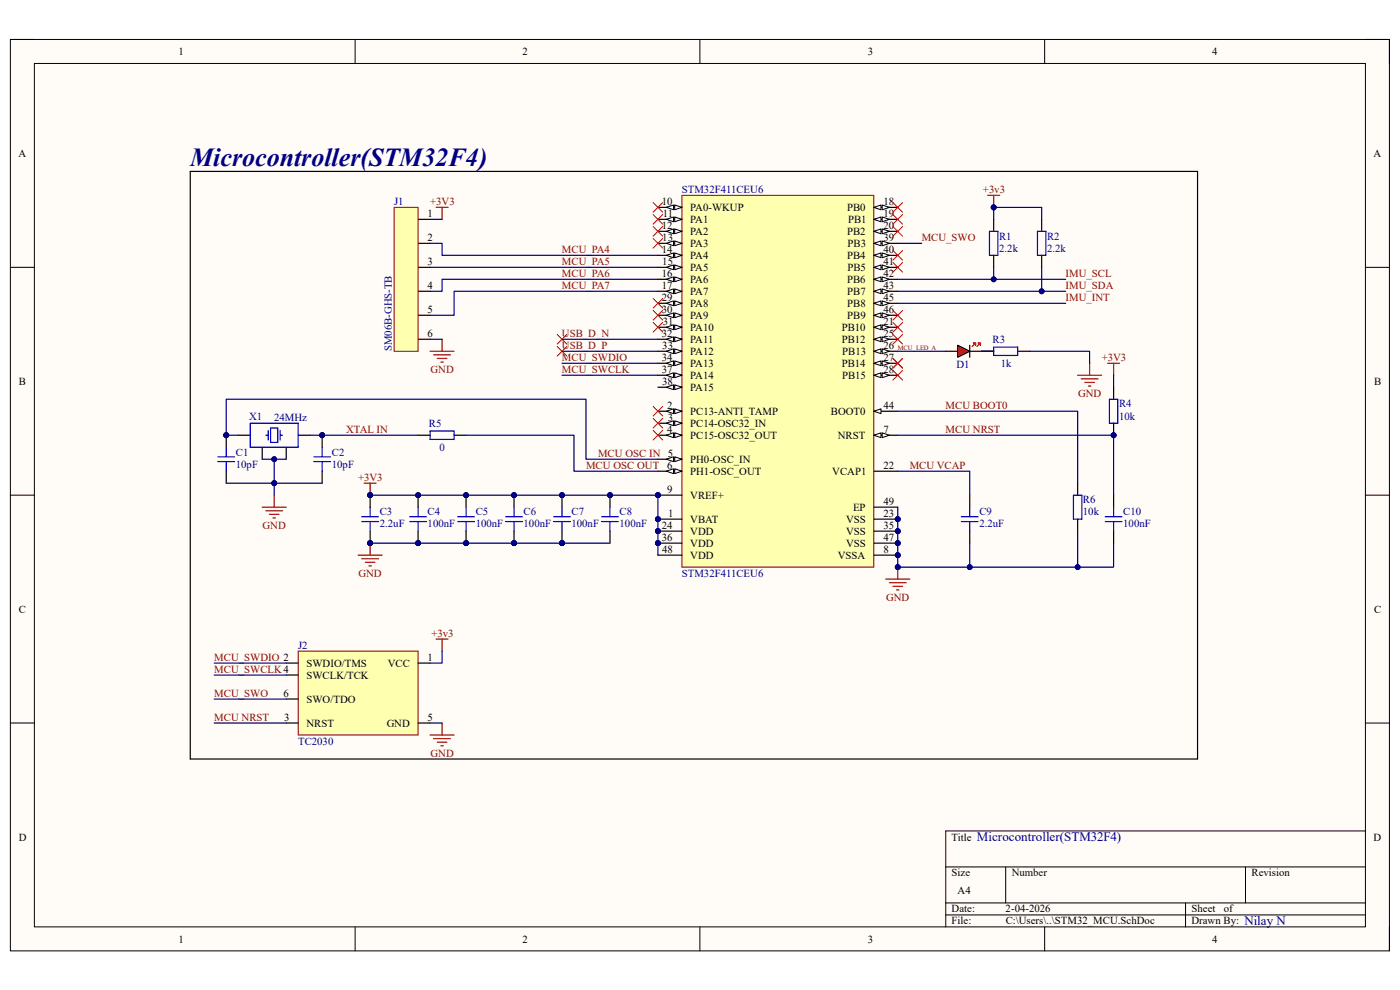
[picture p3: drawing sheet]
<svg xmlns="http://www.w3.org/2000/svg" width="297mm" height="210mm" viewBox="0 0 297 210" stroke-linecap="round" stroke-linejoin="round" font-family="sans-serif">
<path d="M2.2 8.4h292.6v193.3h-292.6z" fill-rule="evenodd" fill="#fffcf8"/>
<path d="M2.2 8.4h292.6v193.3h-292.6z" fill="none" stroke="#000" stroke-width=".21"/>
<path d="M7.3 13.5h282.4v183.1h-282.4z" fill-rule="evenodd" fill="#fffcf8"/>
<g fill="none" stroke="#000" stroke-width=".21">
<path d="M2.2 8.4h5.1M7.3 13.5h282.4v183.1h-282.4zM75.3 8.4v5.1M148.5 8.4v5.1M221.6 8.4v5.1M289.7 8.4h5.1v5.1M2.2 56.7h5.1M289.7 56.7h5.1M2.2 105h5.1M289.7 105.1h5.1M2.2 153.4h5.1M289.7 153.4h5.1"/>
<path d="M289.7 176.3h-89.1v20.3M75.3 196.6v5.1M148.5 196.6v5.1M200.6 183.9h89.1M200.6 191.5h89.1M200.6 194.1h89.1M213.4 183.9v7.6M221.6 196.6v5.1M251.5 191.5v5.1M264.2 183.9v7.6M294.8 196.6v5.1"/>
</g>
<circle cx="139.6" cy="110.1" r=".51" fill="#000080"/>
<circle cx="139.6" cy="110.1" r=".51" fill="none" stroke="#000080" stroke-width=".21"/>
<circle cx="190.5" cy="117.8" r=".51" fill="#000080"/>
<circle cx="190.5" cy="117.8" r=".51" fill="none" stroke="#000080" stroke-width=".21"/>
<circle cx="139.6" cy="105" r=".51" fill="#000080"/>
<circle cx="139.6" cy="105" r=".51" fill="none" stroke="#000080" stroke-width=".21"/>
<circle cx="190.5" cy="110.1" r=".51" fill="#000080"/>
<circle cx="190.5" cy="110.1" r=".51" fill="none" stroke="#000080" stroke-width=".21"/>
<circle cx="139.6" cy="112.7" r=".51" fill="#000080"/>
<circle cx="139.6" cy="112.7" r=".51" fill="none" stroke="#000080" stroke-width=".21"/>
<circle cx="190.5" cy="112.7" r=".51" fill="#000080"/>
<circle cx="190.5" cy="112.7" r=".51" fill="none" stroke="#000080" stroke-width=".21"/>
<circle cx="139.6" cy="115.2" r=".51" fill="#000080"/>
<circle cx="139.6" cy="115.2" r=".51" fill="none" stroke="#000080" stroke-width=".21"/>
<circle cx="190.5" cy="115.2" r=".51" fill="#000080"/>
<circle cx="190.5" cy="115.2" r=".51" fill="none" stroke="#000080" stroke-width=".21"/>
<path d="M144.7 41.4h40.7v78.9h-40.7z" fill-rule="evenodd" fill="#ffffb0"/>
<path d="M144.7 41.4h40.7v78.9h-40.7z" fill="none" stroke="#800000" stroke-width=".21"/>
<path d="M139.6 110.1h5.1" fill="none" stroke="#000" stroke-width=".25"/>
<circle cx="139.6" cy="110.1" r=".51" fill="#000080"/>
<circle cx="139.6" cy="110.1" r=".51" fill="none" stroke="#000080" stroke-width=".21"/>
<path d="M139.6 87.2h5.1" fill="none" stroke="#000" stroke-width=".25"/>
<path d="M143.1 86.7l1.6 .5-1.6 .5z" fill="#f8fcff"/>
<path d="M143.1 86.7l1.6 .5-1.6 .5z" fill="none" stroke="#000" stroke-width=".21"/>
<path d="M141.4 87.2l1.5-.5v1z" fill="#f8fcff"/>
<path d="M141.4 87.2l1.5-.5v1z" fill="none" stroke="#000" stroke-width=".21"/>
<path d="M139.6 89.8h5.1" fill="none" stroke="#000" stroke-width=".25"/>
<path d="M143.1 89.3l1.6 .5-1.6 .5z" fill="#f8fcff"/>
<path d="M143.1 89.3l1.6 .5-1.6 .5z" fill="none" stroke="#000" stroke-width=".21"/>
<path d="M141.4 89.8l1.5-.5v1z" fill="#f8fcff"/>
<path d="M141.4 89.8l1.5-.5v1z" fill="none" stroke="#000" stroke-width=".21"/>
<path d="M139.6 92.3h5.1" fill="none" stroke="#000" stroke-width=".25"/>
<path d="M143.1 91.8l1.6 .5-1.6 .5z" fill="#f8fcff"/>
<path d="M143.1 91.8l1.6 .5-1.6 .5z" fill="none" stroke="#000" stroke-width=".21"/>
<path d="M141.4 92.3l1.5-.5v1z" fill="#f8fcff"/>
<path d="M141.4 92.3l1.5-.5v1z" fill="none" stroke="#000" stroke-width=".21"/>
<path d="M139.6 97.4h5.1" fill="none" stroke="#000" stroke-width=".25"/>
<path d="M143.1 96.9l1.6 .5-1.6 .5z" fill="#f8fcff"/>
<path d="M143.1 96.9l1.6 .5-1.6 .5z" fill="none" stroke="#000" stroke-width=".21"/>
<path d="M141.4 97.4l1.5-.5v1z" fill="#f8fcff"/>
<path d="M141.4 97.4l1.5-.5v1z" fill="none" stroke="#000" stroke-width=".21"/>
<path d="M139.6 100h5.1" fill="none" stroke="#000" stroke-width=".25"/>
<path d="M143.1 99.4l1.6 .6-1.6 .5z" fill="#f8fcff"/>
<path d="M143.1 99.4l1.6 .6-1.6 .5z" fill="none" stroke="#000" stroke-width=".21"/>
<path d="M141.4 100l1.5-.6v1.1z" fill="#f8fcff"/>
<path d="M141.4 100l1.5-.6v1.1z" fill="none" stroke="#000" stroke-width=".21"/>
<path d="M185.4 92.3h5.1" fill="none" stroke="#000" stroke-width=".25"/>
<path d="M185.4 92.3l1.5-.5v1z" fill="#f8fcff"/>
<path d="M185.4 92.3l1.5-.5v1z" fill="none" stroke="#000" stroke-width=".21"/>
<path d="M187.2 91.8l1.5 .5-1.5 .5z" fill="#f8fcff"/>
<path d="M187.2 91.8l1.5 .5-1.5 .5z" fill="none" stroke="#000" stroke-width=".21"/>
<path d="M185.4 117.8h5.1" fill="none" stroke="#000" stroke-width=".25"/>
<circle cx="190.5" cy="117.8" r=".51" fill="#000080"/>
<circle cx="190.5" cy="117.8" r=".51" fill="none" stroke="#000080" stroke-width=".21"/>
<path d="M139.6 105h5.1" fill="none" stroke="#000" stroke-width=".25"/>
<circle cx="139.6" cy="105" r=".51" fill="#000080"/>
<circle cx="139.6" cy="105" r=".51" fill="none" stroke="#000080" stroke-width=".21"/>
<path d="M139.6 44h5.1" fill="none" stroke="#000" stroke-width=".25"/>
<path d="M143.1 43.5l1.6 .5-1.6 .5z" fill="#f8fcff"/>
<path d="M143.1 43.5l1.6 .5-1.6 .5z" fill="none" stroke="#000" stroke-width=".21"/>
<path d="M141.4 44l1.5-.5v1z" fill="#f8fcff"/>
<path d="M141.4 44l1.5-.5v1z" fill="none" stroke="#000" stroke-width=".21"/>
<path d="M139.6 46.5h5.1" fill="none" stroke="#000" stroke-width=".25"/>
<path d="M143.1 46l1.6 .5-1.6 .5z" fill="#f8fcff"/>
<path d="M143.1 46l1.6 .5-1.6 .5z" fill="none" stroke="#000" stroke-width=".21"/>
<path d="M141.4 46.5l1.5-.5v1z" fill="#f8fcff"/>
<path d="M141.4 46.5l1.5-.5v1z" fill="none" stroke="#000" stroke-width=".21"/>
<path d="M139.6 49.1h5.1" fill="none" stroke="#000" stroke-width=".25"/>
<path d="M143.1 48.6l1.6 .5-1.6 .5z" fill="#f8fcff"/>
<path d="M143.1 48.6l1.6 .5-1.6 .5z" fill="none" stroke="#000" stroke-width=".21"/>
<path d="M141.4 49.1l1.5-.5v1z" fill="#f8fcff"/>
<path d="M141.4 49.1l1.5-.5v1z" fill="none" stroke="#000" stroke-width=".21"/>
<path d="M139.6 51.6h5.1" fill="none" stroke="#000" stroke-width=".25"/>
<path d="M143.1 51.1l1.6 .5-1.6 .5z" fill="#f8fcff"/>
<path d="M143.1 51.1l1.6 .5-1.6 .5z" fill="none" stroke="#000" stroke-width=".21"/>
<path d="M141.4 51.6l1.5-.5v1z" fill="#f8fcff"/>
<path d="M141.4 51.6l1.5-.5v1z" fill="none" stroke="#000" stroke-width=".21"/>
<path d="M139.6 54.2h5.1" fill="none" stroke="#000" stroke-width=".25"/>
<path d="M143.1 53.7l1.6 .5-1.6 .5z" fill="#f8fcff"/>
<path d="M143.1 53.7l1.6 .5-1.6 .5z" fill="none" stroke="#000" stroke-width=".21"/>
<path d="M141.4 54.2l1.5-.5v1z" fill="#f8fcff"/>
<path d="M141.4 54.2l1.5-.5v1z" fill="none" stroke="#000" stroke-width=".21"/>
<path d="M139.6 56.7h5.1" fill="none" stroke="#000" stroke-width=".25"/>
<path d="M143.1 56.2l1.6 .5-1.6 .5z" fill="#f8fcff"/>
<path d="M143.1 56.2l1.6 .5-1.6 .5z" fill="none" stroke="#000" stroke-width=".21"/>
<path d="M141.4 56.7l1.5-.5v1z" fill="#f8fcff"/>
<path d="M141.4 56.7l1.5-.5v1z" fill="none" stroke="#000" stroke-width=".21"/>
<path d="M139.6 59.3h5.1" fill="none" stroke="#000" stroke-width=".25"/>
<path d="M143.1 58.7l1.6 .6-1.6 .5z" fill="#f8fcff"/>
<path d="M143.1 58.7l1.6 .6-1.6 .5z" fill="none" stroke="#000" stroke-width=".21"/>
<path d="M141.4 59.3l1.5-.6v1.1z" fill="#f8fcff"/>
<path d="M141.4 59.3l1.5-.6v1.1z" fill="none" stroke="#000" stroke-width=".21"/>
<path d="M139.6 61.8h5.1" fill="none" stroke="#000" stroke-width=".25"/>
<path d="M143.1 61.3l1.6 .5-1.6 .5z" fill="#f8fcff"/>
<path d="M143.1 61.3l1.6 .5-1.6 .5z" fill="none" stroke="#000" stroke-width=".21"/>
<path d="M141.4 61.8l1.5-.5v1z" fill="#f8fcff"/>
<path d="M141.4 61.8l1.5-.5v1z" fill="none" stroke="#000" stroke-width=".21"/>
<path d="M185.4 44h5.1" fill="none" stroke="#000" stroke-width=".25"/>
<path d="M185.4 44l1.5-.5v1z" fill="#f8fcff"/>
<path d="M185.4 44l1.5-.5v1z" fill="none" stroke="#000" stroke-width=".21"/>
<path d="M187.2 43.5l1.5 .5-1.5 .5z" fill="#f8fcff"/>
<path d="M187.2 43.5l1.5 .5-1.5 .5z" fill="none" stroke="#000" stroke-width=".21"/>
<path d="M185.4 46.5h5.1" fill="none" stroke="#000" stroke-width=".25"/>
<path d="M185.4 46.5l1.5-.5v1z" fill="#f8fcff"/>
<path d="M185.4 46.5l1.5-.5v1z" fill="none" stroke="#000" stroke-width=".21"/>
<path d="M187.2 46l1.5 .5-1.5 .5z" fill="#f8fcff"/>
<path d="M187.2 46l1.5 .5-1.5 .5z" fill="none" stroke="#000" stroke-width=".21"/>
<path d="M185.4 49.1h5.1" fill="none" stroke="#000" stroke-width=".25"/>
<path d="M185.4 49.1l1.5-.5v1z" fill="#f8fcff"/>
<path d="M185.4 49.1l1.5-.5v1z" fill="none" stroke="#000" stroke-width=".21"/>
<path d="M187.2 48.6l1.5 .5-1.5 .5z" fill="#f8fcff"/>
<path d="M187.2 48.6l1.5 .5-1.5 .5z" fill="none" stroke="#000" stroke-width=".21"/>
<path d="M185.4 69.4h5.1" fill="none" stroke="#000" stroke-width=".25"/>
<path d="M185.4 69.4l1.5-.5v1z" fill="#f8fcff"/>
<path d="M185.4 69.4l1.5-.5v1z" fill="none" stroke="#000" stroke-width=".21"/>
<path d="M187.2 68.9l1.5 .5-1.5 .5z" fill="#f8fcff"/>
<path d="M187.2 68.9l1.5 .5-1.5 .5z" fill="none" stroke="#000" stroke-width=".21"/>
<path d="M185.4 100h5.1M185.4 110.1h5.1" fill="none" stroke="#000" stroke-width=".25"/>
<circle cx="190.5" cy="110.1" r=".51" fill="#000080"/>
<circle cx="190.5" cy="110.1" r=".51" fill="none" stroke="#000080" stroke-width=".21"/>
<path d="M139.6 112.7h5.1" fill="none" stroke="#000" stroke-width=".25"/>
<circle cx="139.6" cy="112.7" r=".51" fill="#000080"/>
<circle cx="139.6" cy="112.7" r=".51" fill="none" stroke="#000080" stroke-width=".21"/>
<path d="M185.4 72h5.1" fill="none" stroke="#000" stroke-width=".25"/>
<path d="M185.4 72l1.5-.5v1z" fill="#f8fcff"/>
<path d="M185.4 72l1.5-.5v1z" fill="none" stroke="#000" stroke-width=".21"/>
<path d="M187.2 71.5l1.5 .5-1.5 .5z" fill="#f8fcff"/>
<path d="M187.2 71.5l1.5 .5-1.5 .5z" fill="none" stroke="#000" stroke-width=".21"/>
<path d="M185.4 74.5h5.1" fill="none" stroke="#000" stroke-width=".25"/>
<path d="M185.4 74.5l1.5-.5v1z" fill="#f8fcff"/>
<path d="M185.4 74.5l1.5-.5v1z" fill="none" stroke="#000" stroke-width=".21"/>
<path d="M187.2 74l1.5 .5-1.5 .5z" fill="#f8fcff"/>
<path d="M187.2 74l1.5 .5-1.5 .5z" fill="none" stroke="#000" stroke-width=".21"/>
<path d="M185.4 77.1h5.1" fill="none" stroke="#000" stroke-width=".25"/>
<path d="M185.4 77.1l1.5-.5v1z" fill="#f8fcff"/>
<path d="M185.4 77.1l1.5-.5v1z" fill="none" stroke="#000" stroke-width=".21"/>
<path d="M187.2 76.6l1.5 .5-1.5 .5z" fill="#f8fcff"/>
<path d="M187.2 76.6l1.5 .5-1.5 .5z" fill="none" stroke="#000" stroke-width=".21"/>
<path d="M185.4 79.6h5.1" fill="none" stroke="#000" stroke-width=".25"/>
<path d="M185.4 79.6l1.5-.5v1z" fill="#f8fcff"/>
<path d="M185.4 79.6l1.5-.5v1z" fill="none" stroke="#000" stroke-width=".21"/>
<path d="M187.2 79.1l1.5 .5-1.5 .5z" fill="#f8fcff"/>
<path d="M187.2 79.1l1.5 .5-1.5 .5z" fill="none" stroke="#000" stroke-width=".21"/>
<path d="M139.6 64.3h5.1" fill="none" stroke="#000" stroke-width=".25"/>
<path d="M143.1 63.8l1.6 .5-1.6 .5z" fill="#f8fcff"/>
<path d="M143.1 63.8l1.6 .5-1.6 .5z" fill="none" stroke="#000" stroke-width=".21"/>
<path d="M141.4 64.3l1.5-.5v1z" fill="#f8fcff"/>
<path d="M141.4 64.3l1.5-.5v1z" fill="none" stroke="#000" stroke-width=".21"/>
<path d="M139.6 66.9h5.1" fill="none" stroke="#000" stroke-width=".25"/>
<path d="M143.1 66.4l1.6 .5-1.6 .5z" fill="#f8fcff"/>
<path d="M143.1 66.4l1.6 .5-1.6 .5z" fill="none" stroke="#000" stroke-width=".21"/>
<path d="M141.4 66.9l1.5-.5v1z" fill="#f8fcff"/>
<path d="M141.4 66.9l1.5-.5v1z" fill="none" stroke="#000" stroke-width=".21"/>
<path d="M139.6 69.4h5.1" fill="none" stroke="#000" stroke-width=".25"/>
<path d="M143.1 68.9l1.6 .5-1.6 .5z" fill="#f8fcff"/>
<path d="M143.1 68.9l1.6 .5-1.6 .5z" fill="none" stroke="#000" stroke-width=".21"/>
<path d="M141.4 69.4l1.5-.5v1z" fill="#f8fcff"/>
<path d="M141.4 69.4l1.5-.5v1z" fill="none" stroke="#000" stroke-width=".21"/>
<path d="M139.6 72h5.1" fill="none" stroke="#000" stroke-width=".25"/>
<path d="M143.1 71.5l1.6 .5-1.6 .5z" fill="#f8fcff"/>
<path d="M143.1 71.5l1.6 .5-1.6 .5z" fill="none" stroke="#000" stroke-width=".21"/>
<path d="M141.4 72l1.5-.5v1z" fill="#f8fcff"/>
<path d="M141.4 72l1.5-.5v1z" fill="none" stroke="#000" stroke-width=".21"/>
<path d="M139.6 74.5h5.1" fill="none" stroke="#000" stroke-width=".25"/>
<path d="M143.1 74l1.6 .5-1.6 .5z" fill="#f8fcff"/>
<path d="M143.1 74l1.6 .5-1.6 .5z" fill="none" stroke="#000" stroke-width=".21"/>
<path d="M141.4 74.5l1.5-.5v1z" fill="#f8fcff"/>
<path d="M141.4 74.5l1.5-.5v1z" fill="none" stroke="#000" stroke-width=".21"/>
<path d="M139.6 77.1h5.1" fill="none" stroke="#000" stroke-width=".25"/>
<path d="M143.1 76.6l1.6 .5-1.6 .5z" fill="#f8fcff"/>
<path d="M143.1 76.6l1.6 .5-1.6 .5z" fill="none" stroke="#000" stroke-width=".21"/>
<path d="M141.4 77.1l1.5-.5v1z" fill="#f8fcff"/>
<path d="M141.4 77.1l1.5-.5v1z" fill="none" stroke="#000" stroke-width=".21"/>
<path d="M185.4 112.7h5.1" fill="none" stroke="#000" stroke-width=".25"/>
<circle cx="190.5" cy="112.7" r=".51" fill="#000080"/>
<circle cx="190.5" cy="112.7" r=".51" fill="none" stroke="#000080" stroke-width=".21"/>
<path d="M139.6 115.2h5.1" fill="none" stroke="#000" stroke-width=".25"/>
<circle cx="139.6" cy="115.2" r=".51" fill="#000080"/>
<circle cx="139.6" cy="115.2" r=".51" fill="none" stroke="#000080" stroke-width=".21"/>
<path d="M139.6 79.6h5.1" fill="none" stroke="#000" stroke-width=".25"/>
<path d="M143.1 79.1l1.6 .5-1.6 .5z" fill="#f8fcff"/>
<path d="M143.1 79.1l1.6 .5-1.6 .5z" fill="none" stroke="#000" stroke-width=".21"/>
<path d="M141.4 79.6l1.5-.5v1z" fill="#f8fcff"/>
<path d="M141.4 79.6l1.5-.5v1z" fill="none" stroke="#000" stroke-width=".21"/>
<path d="M139.6 82.1h5.1" fill="none" stroke="#000" stroke-width=".25"/>
<path d="M143.1 81.6l1.6 .5-1.6 .6z" fill="#f8fcff"/>
<path d="M143.1 81.6l1.6 .5-1.6 .6z" fill="none" stroke="#000" stroke-width=".21"/>
<path d="M141.4 82.1l1.5-.5v1.1z" fill="#f8fcff"/>
<path d="M141.4 82.1l1.5-.5v1.1z" fill="none" stroke="#000" stroke-width=".21"/>
<path d="M185.4 51.6h5.1" fill="none" stroke="#000" stroke-width=".25"/>
<path d="M185.4 51.6l1.5-.5v1z" fill="#f8fcff"/>
<path d="M185.4 51.6l1.5-.5v1z" fill="none" stroke="#000" stroke-width=".21"/>
<path d="M187.2 51.1l1.5 .5-1.5 .5z" fill="#f8fcff"/>
<path d="M187.2 51.1l1.5 .5-1.5 .5z" fill="none" stroke="#000" stroke-width=".21"/>
<path d="M185.4 54.2h5.1" fill="none" stroke="#000" stroke-width=".25"/>
<path d="M185.4 54.2l1.5-.5v1z" fill="#f8fcff"/>
<path d="M185.4 54.2l1.5-.5v1z" fill="none" stroke="#000" stroke-width=".21"/>
<path d="M187.2 53.7l1.5 .5-1.5 .5z" fill="#f8fcff"/>
<path d="M187.2 53.7l1.5 .5-1.5 .5z" fill="none" stroke="#000" stroke-width=".21"/>
<path d="M185.4 56.7h5.1" fill="none" stroke="#000" stroke-width=".25"/>
<path d="M185.4 56.7l1.5-.5v1z" fill="#f8fcff"/>
<path d="M185.4 56.7l1.5-.5v1z" fill="none" stroke="#000" stroke-width=".21"/>
<path d="M187.2 56.2l1.5 .5-1.5 .5z" fill="#f8fcff"/>
<path d="M187.2 56.2l1.5 .5-1.5 .5z" fill="none" stroke="#000" stroke-width=".21"/>
<path d="M185.4 59.3h5.1" fill="none" stroke="#000" stroke-width=".25"/>
<path d="M185.4 59.3l1.5-.6v1.1z" fill="#f8fcff"/>
<path d="M185.4 59.3l1.5-.6v1.1z" fill="none" stroke="#000" stroke-width=".21"/>
<path d="M187.2 58.7l1.5 .6-1.5 .5z" fill="#f8fcff"/>
<path d="M187.2 58.7l1.5 .6-1.5 .5z" fill="none" stroke="#000" stroke-width=".21"/>
<path d="M185.4 61.8h5.1" fill="none" stroke="#000" stroke-width=".25"/>
<path d="M185.4 61.8l1.5-.5v1z" fill="#f8fcff"/>
<path d="M185.4 61.8l1.5-.5v1z" fill="none" stroke="#000" stroke-width=".21"/>
<path d="M187.2 61.3l1.5 .5-1.5 .5z" fill="#f8fcff"/>
<path d="M187.2 61.3l1.5 .5-1.5 .5z" fill="none" stroke="#000" stroke-width=".21"/>
<path d="M185.4 87.2h5.1" fill="none" stroke="#000" stroke-width=".25"/>
<path d="M185.4 87.2l1.5-.5v1z" fill="#f8fcff"/>
<path d="M185.4 87.2l1.5-.5v1z" fill="none" stroke="#000" stroke-width=".21"/>
<path d="M185.4 64.3h5.1" fill="none" stroke="#000" stroke-width=".25"/>
<path d="M185.4 64.3l1.5-.5v1.1z" fill="#f8fcff"/>
<path d="M185.4 64.3l1.5-.5v1.1z" fill="none" stroke="#000" stroke-width=".21"/>
<path d="M187.2 63.8l1.5 .5-1.5 .6z" fill="#f8fcff"/>
<path d="M187.2 63.8l1.5 .5-1.5 .6z" fill="none" stroke="#000" stroke-width=".21"/>
<path d="M185.4 66.9h5.1" fill="none" stroke="#000" stroke-width=".25"/>
<path d="M185.4 66.9l1.5-.5v1z" fill="#f8fcff"/>
<path d="M185.4 66.9l1.5-.5v1z" fill="none" stroke="#000" stroke-width=".21"/>
<path d="M187.2 66.4l1.5 .5-1.5 .5z" fill="#f8fcff"/>
<path d="M187.2 66.4l1.5 .5-1.5 .5z" fill="none" stroke="#000" stroke-width=".21"/>
<path d="M185.4 115.2h5.1" fill="none" stroke="#000" stroke-width=".25"/>
<circle cx="190.5" cy="115.2" r=".51" fill="#000080"/>
<circle cx="190.5" cy="115.2" r=".51" fill="none" stroke="#000080" stroke-width=".21"/>
<path d="M139.6 117.8h5.1M185.4 107.6h5.1" fill="none" stroke="#000" stroke-width=".25"/>
<path d="M77.3 102.5h2.5M78.5 102.5v2.5" fill="none" stroke="#800000" stroke-width=".25"/>
<circle cx="78.5" cy="105" r=".51" fill="#000080"/>
<circle cx="78.5" cy="105" r=".51" fill="none" stroke="#000080" stroke-width=".21"/>
<path d="M187.9 122.9h5.1M188.7 123.6h3.5M189.4 124.4h2.1M190.2 125.1h.5M190.5 120.3v2.6" fill="none" stroke="#800000" stroke-width=".25"/>
<circle cx="190.5" cy="120.3" r=".51" fill="#000080"/>
<circle cx="190.5" cy="120.3" r=".51" fill="none" stroke="#000080" stroke-width=".21"/>
<circle cx="129.4" cy="105" r=".51" fill="#000080"/>
<circle cx="129.4" cy="105" r=".51" fill="none" stroke="#000080" stroke-width=".21"/>
<path d="M129.4 105v2.6M129.4 112.7v2.5" fill="none" stroke="#000" stroke-width=".25"/>
<circle cx="129.4" cy="105" r=".51" fill="#000080"/>
<circle cx="129.4" cy="105" r=".51" fill="none" stroke="#000080" stroke-width=".21"/>
<path d="M127.6 110.6h3.6M127.6 109.6h3.6M129.4 107.6v2M129.4 110.6v2.1" fill="none" stroke="#00f" stroke-width=".25"/>
<circle cx="119.2" cy="115.2" r=".51" fill="#000080"/>
<circle cx="119.2" cy="115.2" r=".51" fill="none" stroke="#000080" stroke-width=".21"/>
<circle cx="119.2" cy="105" r=".51" fill="#000080"/>
<circle cx="119.2" cy="105" r=".51" fill="none" stroke="#000080" stroke-width=".21"/>
<path d="M119.2 112.7v2.5" fill="none" stroke="#000" stroke-width=".25"/>
<circle cx="119.2" cy="115.2" r=".51" fill="#000080"/>
<circle cx="119.2" cy="115.2" r=".51" fill="none" stroke="#000080" stroke-width=".21"/>
<path d="M119.2 105v2.6" fill="none" stroke="#000" stroke-width=".25"/>
<circle cx="119.2" cy="105" r=".51" fill="#000080"/>
<circle cx="119.2" cy="105" r=".51" fill="none" stroke="#000080" stroke-width=".21"/>
<path d="M117.4 110.6h3.6M117.4 109.6h3.6M119.2 107.6v2M119.2 110.6v2.1" fill="none" stroke="#00f" stroke-width=".25"/>
<circle cx="109.1" cy="115.2" r=".51" fill="#000080"/>
<circle cx="109.1" cy="115.2" r=".51" fill="none" stroke="#000080" stroke-width=".21"/>
<circle cx="109.1" cy="105" r=".51" fill="#000080"/>
<circle cx="109.1" cy="105" r=".51" fill="none" stroke="#000080" stroke-width=".21"/>
<path d="M109.1 112.7v2.5" fill="none" stroke="#000" stroke-width=".25"/>
<circle cx="109.1" cy="115.2" r=".51" fill="#000080"/>
<circle cx="109.1" cy="115.2" r=".51" fill="none" stroke="#000080" stroke-width=".21"/>
<path d="M109.1 105v2.6" fill="none" stroke="#000" stroke-width=".25"/>
<circle cx="109.1" cy="105" r=".51" fill="#000080"/>
<circle cx="109.1" cy="105" r=".51" fill="none" stroke="#000080" stroke-width=".21"/>
<path d="M107.3 110.6h3.5M107.3 109.6h3.5M109.1 107.6v2M109.1 110.6v2.1" fill="none" stroke="#00f" stroke-width=".25"/>
<circle cx="98.9" cy="115.2" r=".51" fill="#000080"/>
<circle cx="98.9" cy="115.2" r=".51" fill="none" stroke="#000080" stroke-width=".21"/>
<circle cx="98.9" cy="105" r=".51" fill="#000080"/>
<circle cx="98.9" cy="105" r=".51" fill="none" stroke="#000080" stroke-width=".21"/>
<path d="M98.9 112.7v2.5" fill="none" stroke="#000" stroke-width=".25"/>
<circle cx="98.9" cy="115.2" r=".51" fill="#000080"/>
<circle cx="98.9" cy="115.2" r=".51" fill="none" stroke="#000080" stroke-width=".21"/>
<path d="M98.9 105v2.6" fill="none" stroke="#000" stroke-width=".25"/>
<circle cx="98.9" cy="105" r=".51" fill="#000080"/>
<circle cx="98.9" cy="105" r=".51" fill="none" stroke="#000080" stroke-width=".21"/>
<path d="M97.1 110.6h3.6M97.1 109.6h3.6M98.9 107.6v2M98.9 110.6v2.1" fill="none" stroke="#00f" stroke-width=".25"/>
<circle cx="88.7" cy="115.2" r=".51" fill="#000080"/>
<circle cx="88.7" cy="115.2" r=".51" fill="none" stroke="#000080" stroke-width=".21"/>
<circle cx="88.7" cy="105" r=".51" fill="#000080"/>
<circle cx="88.7" cy="105" r=".51" fill="none" stroke="#000080" stroke-width=".21"/>
<path d="M88.7 112.7v2.5" fill="none" stroke="#000" stroke-width=".25"/>
<circle cx="88.7" cy="115.2" r=".51" fill="#000080"/>
<circle cx="88.7" cy="115.2" r=".51" fill="none" stroke="#000080" stroke-width=".21"/>
<path d="M88.7 105v2.6" fill="none" stroke="#000" stroke-width=".25"/>
<circle cx="88.7" cy="105" r=".51" fill="#000080"/>
<circle cx="88.7" cy="105" r=".51" fill="none" stroke="#000080" stroke-width=".21"/>
<path d="M86.9 110.6h3.6M86.9 109.6h3.6M88.7 107.6v2M88.7 110.6v2.1M203.9 110.6h3.6M203.9 109.6h3.6M205.7 107.6v2M205.7 110.6v2.1M234.5 110.6h3.5M234.5 109.6h3.5M236.3 107.6v2M236.3 110.6v2.1" fill="none" stroke="#00f" stroke-width=".25"/>
<path d="M205.7 105.1v2.5M205.7 112.7v2.5M236.3 105.1v2.5M236.3 112.7v2.5" fill="none" stroke="#000" stroke-width=".25"/>
<circle cx="236.3" cy="92.3" r=".51" fill="#000080"/>
<circle cx="236.3" cy="92.3" r=".51" fill="none" stroke="#000080" stroke-width=".21"/>
<path d="M236.3 89.8v2.5" fill="none" stroke="#000" stroke-width=".25"/>
<circle cx="236.3" cy="92.3" r=".51" fill="#000080"/>
<circle cx="236.3" cy="92.3" r=".51" fill="none" stroke="#000080" stroke-width=".21"/>
<path d="M236.3 82.1v2.6" fill="none" stroke="#000" stroke-width=".25"/>
<path d="M235.4 84.7h1.7v5.1h-1.7z" fill="none" stroke="#00f" stroke-width=".25"/>
<path d="M235 77.1h2.5M236.3 77.1v2.5" fill="none" stroke="#800000" stroke-width=".25"/>
<circle cx="78.5" cy="115.2" r=".51" fill="#000080"/>
<circle cx="78.5" cy="115.2" r=".51" fill="none" stroke="#000080" stroke-width=".21"/>
<circle cx="78.5" cy="105" r=".51" fill="#000080"/>
<circle cx="78.5" cy="105" r=".51" fill="none" stroke="#000080" stroke-width=".21"/>
<path d="M78.5 112.7v2.5" fill="none" stroke="#000" stroke-width=".25"/>
<circle cx="78.5" cy="115.2" r=".51" fill="#000080"/>
<circle cx="78.5" cy="115.2" r=".51" fill="none" stroke="#000080" stroke-width=".21"/>
<path d="M78.5 105v2.6" fill="none" stroke="#000" stroke-width=".25"/>
<circle cx="78.5" cy="105" r=".51" fill="#000080"/>
<circle cx="78.5" cy="105" r=".51" fill="none" stroke="#000080" stroke-width=".21"/>
<path d="M53.1 89.8h10.2v5.1h-10.2zM56.4 92.3h.5M56.9 91.3v2M57.4 90.8h1.5v3.1h-1.5zM59.4 91.3v2M59.4 92.3h.6M76.7 110.6h3.6M76.7 109.6h3.6M78.5 107.6v2M78.5 110.6v2.1" fill="none" stroke="#00f" stroke-width=".25"/>
<path d="M50.5 92.3h2.6M55.6 94.9v2.5M60.7 94.9v2.5M63.3 92.3h2.5" fill="none" stroke="#000" stroke-width=".25"/>
<circle cx="48" cy="92.3" r=".51" fill="#000080"/>
<circle cx="48" cy="92.3" r=".51" fill="none" stroke="#000080" stroke-width=".21"/>
<path d="M48 92.3v2.6M48 100v2.5" fill="none" stroke="#000" stroke-width=".25"/>
<circle cx="48" cy="92.3" r=".51" fill="#000080"/>
<circle cx="48" cy="92.3" r=".51" fill="none" stroke="#000080" stroke-width=".21"/>
<path d="M46.2 97.9h3.6M46.2 96.9h3.6M48 94.9v2M48 97.9v2.1" fill="none" stroke="#00f" stroke-width=".25"/>
<circle cx="68.3" cy="92.3" r=".51" fill="#000080"/>
<circle cx="68.3" cy="92.3" r=".51" fill="none" stroke="#000080" stroke-width=".21"/>
<path d="M68.3 92.3v2.6M68.3 100v2.5" fill="none" stroke="#000" stroke-width=".25"/>
<circle cx="68.3" cy="92.3" r=".51" fill="#000080"/>
<circle cx="68.3" cy="92.3" r=".51" fill="none" stroke="#000080" stroke-width=".21"/>
<path d="M66.6 97.9h3.5M66.6 96.9h3.5M68.3 94.9v2M68.3 97.9v2.1M91.2 91.4h5.1v1.8h-5.1z" fill="none" stroke="#00f" stroke-width=".25"/>
<path d="M200.6 74.5h2.6M205.7 74.5h2.6M205.7 73.2v2.6M88.7 92.3h2.5M96.3 92.3h2.6" fill="none" stroke="#000" stroke-width=".25"/>
<path d="M55.6 107.6h5.1M56.4 108.4h3.6M57.2 109.1h2M57.9 109.9h.5M58.2 105v2.6" fill="none" stroke="#800000" stroke-width=".25"/>
<path d="M203.2 73.2l2.5 1.3-2.5 1.3z" fill-rule="evenodd" fill="#f00"/>
<path d="M203.2 73.2l2.5 1.3-2.5 1.3zM208.3 74.5h2.5" fill="none" stroke="#000" stroke-width=".25"/>
<path d="M206.5 72.7h.5v.5z" fill="#f00"/>
<path d="M206.5 72.7h.5v.5zM206.7 73l-.5 .5" fill="none" stroke="#f00" stroke-width=".25"/>
<path d="M207.5 72.7h.5v.5z" fill="#f00"/>
<path d="M207.5 72.7h.5v.5zM207.8 73l-.5 .5" fill="none" stroke="#f00" stroke-width=".25"/>
<path d="M210.8 46.5v2.6M210.8 54.2v2.5M221 46.5v2.6M221 54.2v2.5M208.3 74.5h2.5M215.9 74.5h2.6" fill="none" stroke="#000" stroke-width=".25"/>
<path d="M209.9 49.1h1.8v5.1h-1.8zM220.1 49.1h1.8v5.1h-1.8zM210.8 73.6h5.1v1.8h-5.1z" fill="none" stroke="#00f" stroke-width=".25"/>
<path d="M209.5 41.4h2.6M210.8 41.4v2.6M228.6 79.6h5.1M231.2 77.1v2.5M229.4 80.4h3.5M230.1 81.1h2.1M230.9 81.9h.5" fill="none" stroke="#800000" stroke-width=".25"/>
<circle cx="210.8" cy="44" r=".51" fill="#000080"/>
<circle cx="210.8" cy="44" r=".51" fill="none" stroke="#000080" stroke-width=".21"/>
<g fill="none" stroke="#f00" stroke-width=".21">
<path d="M138.6 43l2 2M138.6 45.5l2 2.1M138.6 48.1l2 2M138.6 50.6l2 2M140.6 43l-2 2M140.6 45.5l-2 2.1M140.6 48.1l-2 2M140.6 50.6l-2 2M189.4 43l2.1 2M189.4 45.5l2.1 2.1M189.4 48.1l2.1 2M189.4 53.1l2.1 2.1"/>
<path d="M189.4 55.7l2.1 2M191.5 43l-2.1 2M191.5 45.5l-2.1 2.1M191.5 48.1l-2.1 2M191.5 53.1l-2.1 2.1M191.5 55.7l-2.1 2M118.2 71l2 2M118.2 73.5l2 2M120.2 71l-2 2M120.2 73.5l-2 2M138.6 63.3l2 2.1M138.6 65.9l2 2"/>
<path d="M138.6 68.4l2 2M140.6 63.3l-2 2.1M140.6 65.9l-2 2M140.6 68.4l-2 2M189.4 65.9l2.1 2M189.4 68.4l2.1 2.1M189.4 71l2.1 2M189.4 76l2.1 2.1M189.4 78.6l2.1 2M191.5 65.9l-2.1 2M191.5 68.4l-2.1 2.1M191.5 71l-2.1 2"/>
<path d="M191.5 76l-2.1 2.1M191.5 78.6l-2.1 2M138.6 86.2l2 2.1M138.6 88.8l2 2M138.6 91.3l2 2M140.6 86.2l-2 2.1M140.6 88.8l-2 2M140.6 91.3l-2 2"/>
</g>
<path d="M63.3 138.1h25.4v17.8h-25.4z" fill-rule="evenodd" fill="#ffffb0"/>
<path d="M63.3 138.1h25.4v17.8h-25.4z" fill="none" stroke="#800000" stroke-width=".21"/>
<path d="M88.7 46.5h2.5M88.7 51.6h2.5M88.7 56.7h2.5M88.7 61.8h2.5M88.7 66.9h2.5M88.7 72h2.5M60.7 140.7h2.6M60.7 153.4h2.6M60.7 143.2h2.6M60.7 148.3h2.6M88.7 140.7h2.5M88.7 153.4h2.5" fill="none" stroke="#000" stroke-width=".25"/>
<path d="M92.5 135.6h2.6M93.8 135.6v2.5M91.2 155.9h5.1M92 156.7h3.6M92.8 157.5h2M93.5 158.2h.5M93.8 153.4v2.5" fill="none" stroke="#800000" stroke-width=".25"/>
<path d="M83.6 44h5.1v30.5h-5.1z" fill-rule="evenodd" fill="#ffffb0"/>
<path d="M83.6 44h5.1v30.5h-5.1z" fill="none" stroke="#800000" stroke-width=".21"/>
<path d="M92.5 44h2.6M93.8 44v2.5M91.2 74.5h5.1M92 75.3h3.6M92.8 76h2M93.5 76.8h.5M93.8 72v2.5M76 117.8h5.1M76.7 118.5h3.6M77.5 119.3h2M78.5 115.2v2.6M78.3 120.1h.5" fill="none" stroke="#800000" stroke-width=".25"/>
<path d="M40.4 36.4h213.7v124.6h-213.7z" fill="none" stroke="#000" stroke-width=".25"/>
<circle cx="78.5" cy="115.2" r=".51" fill="#000080"/>
<circle cx="78.5" cy="115.2" r=".51" fill="none" stroke="#000080" stroke-width=".21"/>
<path d="M228.6 102.5v2.6M228.6 110.1v2.6" fill="none" stroke="#000" stroke-width=".25"/>
<path d="M227.7 105.1h1.8v5h-1.8z" fill="none" stroke="#00f" stroke-width=".25"/>
<path d="M78.5 105h61.1" fill="none" stroke="#000080" stroke-width=".25"/>
<circle cx="78.5" cy="105" r=".51" fill="#000080"/>
<circle cx="78.5" cy="105" r=".51" fill="none" stroke="#000080" stroke-width=".21"/>
<circle cx="88.7" cy="105" r=".51" fill="#000080"/>
<circle cx="88.7" cy="105" r=".51" fill="none" stroke="#000080" stroke-width=".21"/>
<circle cx="98.9" cy="105" r=".51" fill="#000080"/>
<circle cx="98.9" cy="105" r=".51" fill="none" stroke="#000080" stroke-width=".21"/>
<circle cx="109.1" cy="105" r=".51" fill="#000080"/>
<circle cx="109.1" cy="105" r=".51" fill="none" stroke="#000080" stroke-width=".21"/>
<circle cx="119.2" cy="105" r=".51" fill="#000080"/>
<circle cx="119.2" cy="105" r=".51" fill="none" stroke="#000080" stroke-width=".21"/>
<circle cx="129.4" cy="105" r=".51" fill="#000080"/>
<circle cx="129.4" cy="105" r=".51" fill="none" stroke="#000080" stroke-width=".21"/>
<circle cx="139.6" cy="105" r=".51" fill="#000080"/>
<circle cx="139.6" cy="105" r=".51" fill="none" stroke="#000080" stroke-width=".21"/>
<path d="M139.6 105v12.8" fill="none" stroke="#000080" stroke-width=".25"/>
<circle cx="139.6" cy="115.2" r=".51" fill="#000080"/>
<circle cx="139.6" cy="115.2" r=".51" fill="none" stroke="#000080" stroke-width=".21"/>
<circle cx="139.6" cy="112.7" r=".51" fill="#000080"/>
<circle cx="139.6" cy="112.7" r=".51" fill="none" stroke="#000080" stroke-width=".21"/>
<circle cx="139.6" cy="110.1" r=".51" fill="#000080"/>
<circle cx="139.6" cy="110.1" r=".51" fill="none" stroke="#000080" stroke-width=".21"/>
<circle cx="139.6" cy="105" r=".51" fill="#000080"/>
<circle cx="139.6" cy="105" r=".51" fill="none" stroke="#000080" stroke-width=".21"/>
<path d="M190.5 107.6v12.7" fill="none" stroke="#000080" stroke-width=".25"/>
<circle cx="190.5" cy="120.3" r=".51" fill="#000080"/>
<circle cx="190.5" cy="120.3" r=".51" fill="none" stroke="#000080" stroke-width=".21"/>
<circle cx="190.5" cy="117.8" r=".51" fill="#000080"/>
<circle cx="190.5" cy="117.8" r=".51" fill="none" stroke="#000080" stroke-width=".21"/>
<circle cx="190.5" cy="115.2" r=".51" fill="#000080"/>
<circle cx="190.5" cy="115.2" r=".51" fill="none" stroke="#000080" stroke-width=".21"/>
<circle cx="190.5" cy="112.7" r=".51" fill="#000080"/>
<circle cx="190.5" cy="112.7" r=".51" fill="none" stroke="#000080" stroke-width=".21"/>
<circle cx="190.5" cy="110.1" r=".51" fill="#000080"/>
<circle cx="190.5" cy="110.1" r=".51" fill="none" stroke="#000080" stroke-width=".21"/>
<path d="M190.5 100h15.2v5.1M236.3 115.2v5.1h-7.7" fill="none" stroke="#000080" stroke-width=".25"/>
<circle cx="228.6" cy="120.3" r=".51" fill="#000080"/>
<circle cx="228.6" cy="120.3" r=".51" fill="none" stroke="#000080" stroke-width=".21"/>
<path d="M236.3 79.6v2.5M48 92.3v-7.6h76.3v12.7h15.3" fill="none" stroke="#000080" stroke-width=".25"/>
<circle cx="48" cy="92.3" r=".51" fill="#000080"/>
<circle cx="48" cy="92.3" r=".51" fill="none" stroke="#000080" stroke-width=".21"/>
<path d="M48 92.3h2.5" fill="none" stroke="#000080" stroke-width=".25"/>
<circle cx="48" cy="92.3" r=".51" fill="#000080"/>
<circle cx="48" cy="92.3" r=".51" fill="none" stroke="#000080" stroke-width=".21"/>
<path d="M65.8 92.3h2.5" fill="none" stroke="#000080" stroke-width=".25"/>
<circle cx="68.3" cy="92.3" r=".51" fill="#000080"/>
<circle cx="68.3" cy="92.3" r=".51" fill="none" stroke="#000080" stroke-width=".21"/>
<path d="M68.3 92.3h20.4" fill="none" stroke="#000080" stroke-width=".25"/>
<circle cx="68.3" cy="92.3" r=".51" fill="#000080"/>
<circle cx="68.3" cy="92.3" r=".51" fill="none" stroke="#000080" stroke-width=".21"/>
<path d="M55.6 97.4h5.1M98.9 92.3h22.9v7.7h17.8" fill="none" stroke="#000080" stroke-width=".25"/>
<circle cx="58.2" cy="97.4" r=".51" fill="#000080"/>
<circle cx="58.2" cy="97.4" r=".51" fill="none" stroke="#000080" stroke-width=".21"/>
<path d="M48 102.5h20.3" fill="none" stroke="#000080" stroke-width=".25"/>
<circle cx="58.2" cy="102.5" r=".51" fill="#000080"/>
<circle cx="58.2" cy="102.5" r=".51" fill="none" stroke="#000080" stroke-width=".21"/>
<path d="M58.2 97.4v5.1" fill="none" stroke="#000080" stroke-width=".25"/>
<circle cx="58.2" cy="97.4" r=".51" fill="#000080"/>
<circle cx="58.2" cy="97.4" r=".51" fill="none" stroke="#000080" stroke-width=".21"/>
<circle cx="58.2" cy="102.5" r=".51" fill="#000080"/>
<circle cx="58.2" cy="102.5" r=".51" fill="none" stroke="#000080" stroke-width=".21"/>
<path d="M58.2 102.5v2.5" fill="none" stroke="#000080" stroke-width=".25"/>
<circle cx="58.2" cy="102.5" r=".51" fill="#000080"/>
<circle cx="58.2" cy="102.5" r=".51" fill="none" stroke="#000080" stroke-width=".21"/>
<path d="M190.5 74.5h10.1M208.3 74.5h2.5M190.5 92.3h45.8v12.8" fill="none" stroke="#000080" stroke-width=".25"/>
<circle cx="236.3" cy="92.3" r=".51" fill="#000080"/>
<circle cx="236.3" cy="92.3" r=".51" fill="none" stroke="#000080" stroke-width=".21"/>
<path d="M205.7 115.2v5.1" fill="none" stroke="#000080" stroke-width=".25"/>
<circle cx="205.7" cy="120.3" r=".51" fill="#000080"/>
<circle cx="205.7" cy="120.3" r=".51" fill="none" stroke="#000080" stroke-width=".21"/>
<path d="M190.5 59.3h35.6M218.5 74.5h12.7v2.6" fill="none" stroke="#000080" stroke-width=".25"/>
<circle cx="210.8" cy="59.3" r=".51" fill="#000080"/>
<circle cx="210.8" cy="59.3" r=".51" fill="none" stroke="#000080" stroke-width=".21"/>
<path d="M190.5 61.8h35.6" fill="none" stroke="#000080" stroke-width=".25"/>
<circle cx="221" cy="61.8" r=".51" fill="#000080"/>
<circle cx="221" cy="61.8" r=".51" fill="none" stroke="#000080" stroke-width=".21"/>
<path d="M210.8 56.7v2.6M190.5 64.3h35.6" fill="none" stroke="#000080" stroke-width=".25"/>
<circle cx="210.8" cy="59.3" r=".51" fill="#000080"/>
<circle cx="210.8" cy="59.3" r=".51" fill="none" stroke="#000080" stroke-width=".21"/>
<path d="M221 56.7v5.1" fill="none" stroke="#000080" stroke-width=".25"/>
<circle cx="221" cy="61.8" r=".51" fill="#000080"/>
<circle cx="221" cy="61.8" r=".51" fill="none" stroke="#000080" stroke-width=".21"/>
<path d="M210.8 44h10.2v2.5" fill="none" stroke="#000080" stroke-width=".25"/>
<circle cx="210.8" cy="44" r=".51" fill="#000080"/>
<circle cx="210.8" cy="44" r=".51" fill="none" stroke="#000080" stroke-width=".21"/>
<path d="M210.8 44v2.5" fill="none" stroke="#000080" stroke-width=".25"/>
<circle cx="210.8" cy="44" r=".51" fill="#000080"/>
<circle cx="210.8" cy="44" r=".51" fill="none" stroke="#000080" stroke-width=".21"/>
<g fill="none" stroke="#000080" stroke-width=".25">
<path d="M91.2 51.6h2.6v2.6h45.8M91.2 46.5h2.6M91.2 56.7h48.4M139.6 59.3h-45.8v2.5h-2.6M190.5 51.6h5M91.2 72h2.6M119.2 79.6h20.4M119.2 77.1h20.4M119.2 72h20.4M119.2 74.5h20.4M139.6 61.8h-43.3v5.1h-5.1M78.5 115.2h10.2"/>
<path d="M93.8 138.1v2.6h-2.6M45.5 153.4h15.2M45.5 140.7h15.2M45.5 143.2h15.2M45.5 148.3h15.2M91.2 153.4h2.6"/>
</g>
<circle cx="88.7" cy="115.2" r=".51" fill="#000080"/>
<circle cx="88.7" cy="115.2" r=".51" fill="none" stroke="#000080" stroke-width=".21"/>
<circle cx="78.5" cy="115.2" r=".51" fill="#000080"/>
<circle cx="78.5" cy="115.2" r=".51" fill="none" stroke="#000080" stroke-width=".21"/>
<path d="M88.7 115.2h10.2" fill="none" stroke="#000080" stroke-width=".25"/>
<circle cx="98.9" cy="115.2" r=".51" fill="#000080"/>
<circle cx="98.9" cy="115.2" r=".51" fill="none" stroke="#000080" stroke-width=".21"/>
<circle cx="88.7" cy="115.2" r=".51" fill="#000080"/>
<circle cx="88.7" cy="115.2" r=".51" fill="none" stroke="#000080" stroke-width=".21"/>
<path d="M98.9 115.2h10.2" fill="none" stroke="#000080" stroke-width=".25"/>
<circle cx="109.1" cy="115.2" r=".51" fill="#000080"/>
<circle cx="109.1" cy="115.2" r=".51" fill="none" stroke="#000080" stroke-width=".21"/>
<circle cx="98.9" cy="115.2" r=".51" fill="#000080"/>
<circle cx="98.9" cy="115.2" r=".51" fill="none" stroke="#000080" stroke-width=".21"/>
<path d="M109.1 115.2h10.1" fill="none" stroke="#000080" stroke-width=".25"/>
<circle cx="119.2" cy="115.2" r=".51" fill="#000080"/>
<circle cx="119.2" cy="115.2" r=".51" fill="none" stroke="#000080" stroke-width=".21"/>
<circle cx="109.1" cy="115.2" r=".51" fill="#000080"/>
<circle cx="109.1" cy="115.2" r=".51" fill="none" stroke="#000080" stroke-width=".21"/>
<path d="M119.2 115.2h10.2" fill="none" stroke="#000080" stroke-width=".25"/>
<circle cx="119.2" cy="115.2" r=".51" fill="#000080"/>
<circle cx="119.2" cy="115.2" r=".51" fill="none" stroke="#000080" stroke-width=".21"/>
<path d="M228.6 112.7v7.6h-38.1" fill="none" stroke="#000080" stroke-width=".25"/>
<circle cx="190.5" cy="120.3" r=".51" fill="#000080"/>
<circle cx="190.5" cy="120.3" r=".51" fill="none" stroke="#000080" stroke-width=".21"/>
<circle cx="205.7" cy="120.3" r=".51" fill="#000080"/>
<circle cx="205.7" cy="120.3" r=".51" fill="none" stroke="#000080" stroke-width=".21"/>
<circle cx="228.6" cy="120.3" r=".51" fill="#000080"/>
<circle cx="228.6" cy="120.3" r=".51" fill="none" stroke="#000080" stroke-width=".21"/>
<path d="M190.5 87.2h38.1v15.3" fill="none" stroke="#000080" stroke-width=".25"/>
<text font-size="5.5" fill="#000080" x="40.3" y="35.1">Microcontroller(STM32F4)</text>
<g font-size="2.8" fill="#000080">
<text x="207.3" y="178.4">Microcontroller(STM32F4)</text>
<text x="264" y="196.3">Nilay N</text>
</g>
<g font-size="2.3">
<text x="37.9" y="11.7">1</text>
<text x="110.9" y="11.7">2</text>
<text x="184.1" y="11.7">3</text>
<text x="257.1" y="11.7">4</text>
<text x="3.9" y="33.3">A</text>
<text x="291.4" y="33.3">A</text>
<text x="90.7" y="46">1</text>
<text x="140.4" y="43.5">10</text>
<text x="140.6" y="46">11</text>
<text x="146.4" y="44.7">PA0-WKUP</text>
<text x="146.4" y="47.3">PA1</text>
<text x="179.7" y="44.7">PB0</text>
<text x="179.9" y="47.3">PB1</text>
<text x="187.4" y="43.5">18</text>
<text x="187.4" y="46">19</text>
<text x="90.7" y="51.1">2</text>
<text x="140.4" y="48.6">12</text>
<text x="140.4" y="53.6">14</text>
<text x="140.5" y="51.1">13</text>
<text x="146.4" y="49.8">PA2</text>
<text x="146.4" y="52.4">PA3</text>
<text x="179.7" y="49.8">PB2</text>
<text x="179.8" y="52.4">PB3</text>
<text x="187.4" y="48.6">20</text>
<text x="187.4" y="51.1">39</text>
<text x="187.4" y="53.6">40</text>
<text x="90.7" y="56.2">3</text>
<text x="140.4" y="58.7">16</text>
<text x="140.5" y="56.2">15</text>
<text x="146.4" y="54.9">PA4</text>
<text x="146.4" y="57.4">PA5</text>
<text x="146.4" y="60">PA6</text>
<text x="179.7" y="54.9">PB4</text>
<text x="179.7" y="60">PB6</text>
<text x="179.8" y="57.4">PB5</text>
<text x="187.4" y="56.2">41</text>
<text x="187.4" y="58.7">42</text>
<text x="90.7" y="61.3">4</text>
<text x="140.4" y="61.3">17</text>
<text x="140.4" y="63.8">29</text>
<text x="146.4" y="62.6">PA7</text>
<text x="146.4" y="65.1">PA8</text>
<text x="179.7" y="62.6">PB7</text>
<text x="179.7" y="65.1">PB8</text>
<text x="187.4" y="61.3">43</text>
<text x="187.4" y="63.8">45</text>
<text x="90.7" y="66.4">5</text>
<text x="90.7" y="71.5">6</text>
<text x="140.4" y="66.4">30</text>
<text x="140.4" y="71.5">32</text>
<text x="140.6" y="68.9">31</text>
<text x="146.4" y="67.6">PA9</text>
<text x="146.4" y="70.2">PA10</text>
<text x="178.6" y="70.2">PB10</text>
<text x="179.7" y="67.6">PB9</text>
<text x="187.4" y="68.9">21</text>
<text x="187.4" y="71.5">25</text>
<text x="187.4" y="66.4">46</text>
<text x="140.4" y="76.5">34</text>
<text x="140.5" y="74">33</text>
<text x="146.4" y="72.7">PA11</text>
<text x="146.4" y="75.3">PA12</text>
<text x="146.4" y="77.8">PA13</text>
<text x="178.6" y="72.7">PB12</text>
<text x="178.6" y="77.8">PB14</text>
<text x="178.7" y="75.3">PB13</text>
<text x="187.4" y="74">26</text>
<text x="187.4" y="76.5">27</text>
<text x="4" y="81.6">B</text>
<text x="140.4" y="79.1">37</text>
<text x="140.5" y="81.6">38</text>
<text x="146.4" y="80.3">PA14</text>
<text x="146.4" y="82.9">PA15</text>
<text x="178.6" y="80.3">PB15</text>
<text x="187.4" y="79.1">28</text>
<text x="291.5" y="81.6">B</text>
<text x="141.6" y="86.7">2</text>
<text x="141.7" y="89.3">3</text>
<text x="146.4" y="88">PC13-ANTI_TAMP</text>
<text x="176.3" y="88">BOOT0</text>
<text x="187.4" y="86.7">44</text>
<text x="141.6" y="91.8">4</text>
<text x="146.4" y="90.6">PC14-OSC32_IN</text>
<text x="146.4" y="93.1">PC15-OSC32_OUT</text>
<text x="177.8" y="93.1">NRST</text>
<text x="187.4" y="91.8">7</text>
<text x="141.6" y="99.4">6</text>
<text x="146.4" y="98.2">PH0-OSC_IN</text>
<text x="146.4" y="100.7">PH1-OSC_OUT</text>
<text x="176.6" y="100.7">VCAP1</text>
<text x="187.4" y="99.4">22</text>
<text x="141.6" y="104.5">9</text>
<text x="146.4" y="105.8">VREF+</text>
<text x="187.4" y="107.1">49</text>
<text x="140.4" y="112.1">24</text>
<text x="141.8" y="109.6">1</text>
<text x="146.4" y="110.9">VBAT</text>
<text x="146.4" y="113.4">VDD</text>
<text x="179.5" y="110.9">VSS</text>
<text x="179.5" y="113.4">VSS</text>
<text x="181" y="108.3">EP</text>
<text x="187.4" y="109.6">23</text>
<text x="187.4" y="112.1">35</text>
<text x="140.4" y="114.7">36</text>
<text x="140.5" y="117.3">48</text>
<text x="146.4" y="116">VDD</text>
<text x="146.4" y="118.5">VDD</text>
<text x="177.8" y="118.5">VSSA</text>
<text x="179.5" y="116">VSS</text>
<text x="187.4" y="117.3">8</text>
<text x="187.4" y="114.7">47</text>
<text x="4" y="130">C</text>
<text x="291.5" y="130">C</text>
<text x="65" y="141.4">SWDIO/TMS</text>
<text x="65" y="144">SWCLK/TCK</text>
<text x="82.3" y="141.4">VCC</text>
<text x="90.7" y="140.1">1</text>
<text x="60.2" y="147.8">6</text>
<text x="65" y="149.1">SWO/TDO</text>
<text x="60.3" y="152.9">3</text>
<text x="65" y="154.1">NRST</text>
<text x="82" y="154.1">GND</text>
<text x="90.7" y="152.9">5</text>
<text x="4" y="178.3">D</text>
<text x="201.9" y="178.3">Title</text>
<text x="291.4" y="178.3">D</text>
<text x="201.9" y="185.9">Size</text>
<text x="214.6" y="185.9">Number</text>
<text x="265.5" y="185.9">Revision</text>
<text x="203.2" y="189.7">A4</text>
<text x="201.9" y="193.5">Date:</text>
<text x="201.9" y="196.1">File:</text>
<text x="213.3" y="193.5">2-04-2026</text>
<text x="213.4" y="196.1">C:\Users\..\STM32_MCU.SchDoc</text>
<text x="252.8" y="193.5">Sheet</text>
<text x="252.8" y="196.1">Drawn By:</text>
<text x="259.6" y="193.5">of</text>
<text x="37.9" y="199.9">1</text>
<text x="110.9" y="199.9">2</text>
<text x="184.1" y="199.9">3</text>
<text x="257.1" y="199.9">4</text>
</g>
<g font-size="2.3" fill="#000080">
<text x="144.7" y="40.9">STM32F411CEU6</text>
<text x="83.6" y="43.5">J1</text>
<text x="212" y="50.8">R1</text>
<text x="212" y="53.4">2.2k</text>
<text x="222.1" y="50.8">R2</text>
<text x="222.1" y="53.4">2.2k</text>
<text x="83.1" y="74.5" transform="rotate(-90 83.1 74.5)">SM06B-GHS-TB</text>
<text x="210.6" y="72.9">R3</text>
<text x="212.3" y="77.8">1k</text>
<text x="202.9" y="78.1">D1</text>
<text x="52.8" y="89">X1</text>
<text x="58.2" y="89.3">24MHz</text>
<text x="237.4" y="86.4">R4</text>
<text x="237.4" y="89">10k</text>
<text x="91" y="90.7">R5</text>
<text x="93.3" y="95.6">0</text>
<text x="50" y="96.6">C1</text>
<text x="50" y="99.2">10pF</text>
<text x="70.4" y="96.6">C2</text>
<text x="70.4" y="99.2">10pF</text>
<text x="229.7" y="106.8">R6</text>
<text x="80.6" y="109.3">C3</text>
<text x="80.6" y="111.9">2.2uF</text>
<text x="90.7" y="109.3">C4</text>
<text x="90.7" y="111.9">100nF</text>
<text x="100.9" y="109.3">C5</text>
<text x="100.9" y="111.9">100nF</text>
<text x="111.1" y="109.3">C6</text>
<text x="111.1" y="111.9">100nF</text>
<text x="121.2" y="109.3">C7</text>
<text x="121.2" y="111.9">100nF</text>
<text x="131.4" y="109.3">C8</text>
<text x="131.4" y="111.9">100nF</text>
<text x="207.8" y="109.3">C9</text>
<text x="207.8" y="111.9">2.2uF</text>
<text x="229.7" y="109.3">10k</text>
<text x="238.3" y="109.3">C10</text>
<text x="238.3" y="111.9">100nF</text>
<text x="144.7" y="122.3">STM32F411CEU6</text>
<text x="63.2" y="137.6">J2</text>
<text x="63.2" y="157.9">TC2030</text>
</g>
<g font-size="2.3" fill="#800000">
<text x="208.5" y="40.9">+3v3</text>
<text x="91.3" y="43.5">+3V3</text>
<text x="119.2" y="53.6">MCU_PA4</text>
<text x="195.5" y="51.1">MCU_SWO</text>
<text x="119.2" y="56.2">MCU_PA5</text>
<text x="119.2" y="58.7">MCU_PA6</text>
<text x="226.1" y="58.7">IMU_SCL</text>
<text x="119.2" y="61.3">MCU_PA7</text>
<text x="226.1" y="63.8">IMU_INT</text>
<text x="226.1" y="61.3">IMU_SDA</text>
<text x="119.2" y="71.5">USB_D_N</text>
<text x="119.2" y="76.5">MCU_SWDIO</text>
<text x="119.2" y="74">USB_D_P</text>
<text x="233.7" y="76.5">+3V3</text>
<text x="91.4" y="79.1">GND</text>
<text x="119.2" y="79.1">MCU_SWCLK</text>
<text x="200.6" y="86.7">MCU BOOT0</text>
<text x="228.7" y="84.2">GND</text>
<text x="73.4" y="91.8">XTAL IN</text>
<text x="200.6" y="91.8">MCU NRST</text>
<text x="76" y="102">+3V3</text>
<text x="124.3" y="99.4">MCU OSC OUT</text>
<text x="126.9" y="96.9">MCU OSC IN 5</text>
<text x="193" y="99.4">MCU VCAP</text>
<text x="55.7" y="112.1">GND</text>
<text x="76.1" y="122.3">GND</text>
<text x="188" y="127.4">GND</text>
<text x="91.5" y="135">+3v3</text>
<text x="45.5" y="140.1">MCU_SWDIO 2</text>
<text x="45.5" y="142.7">MCU_SWCLK4</text>
<text x="45.5" y="147.8">MCU_SWO</text>
<text x="45.5" y="152.9">MCU NRST</text>
<text x="91.4" y="160.5">GND</text>
</g>
<text font-size="1.4" fill="#800000" x="190.5" y="74.2">MCU_LED_A</text>
</svg>
